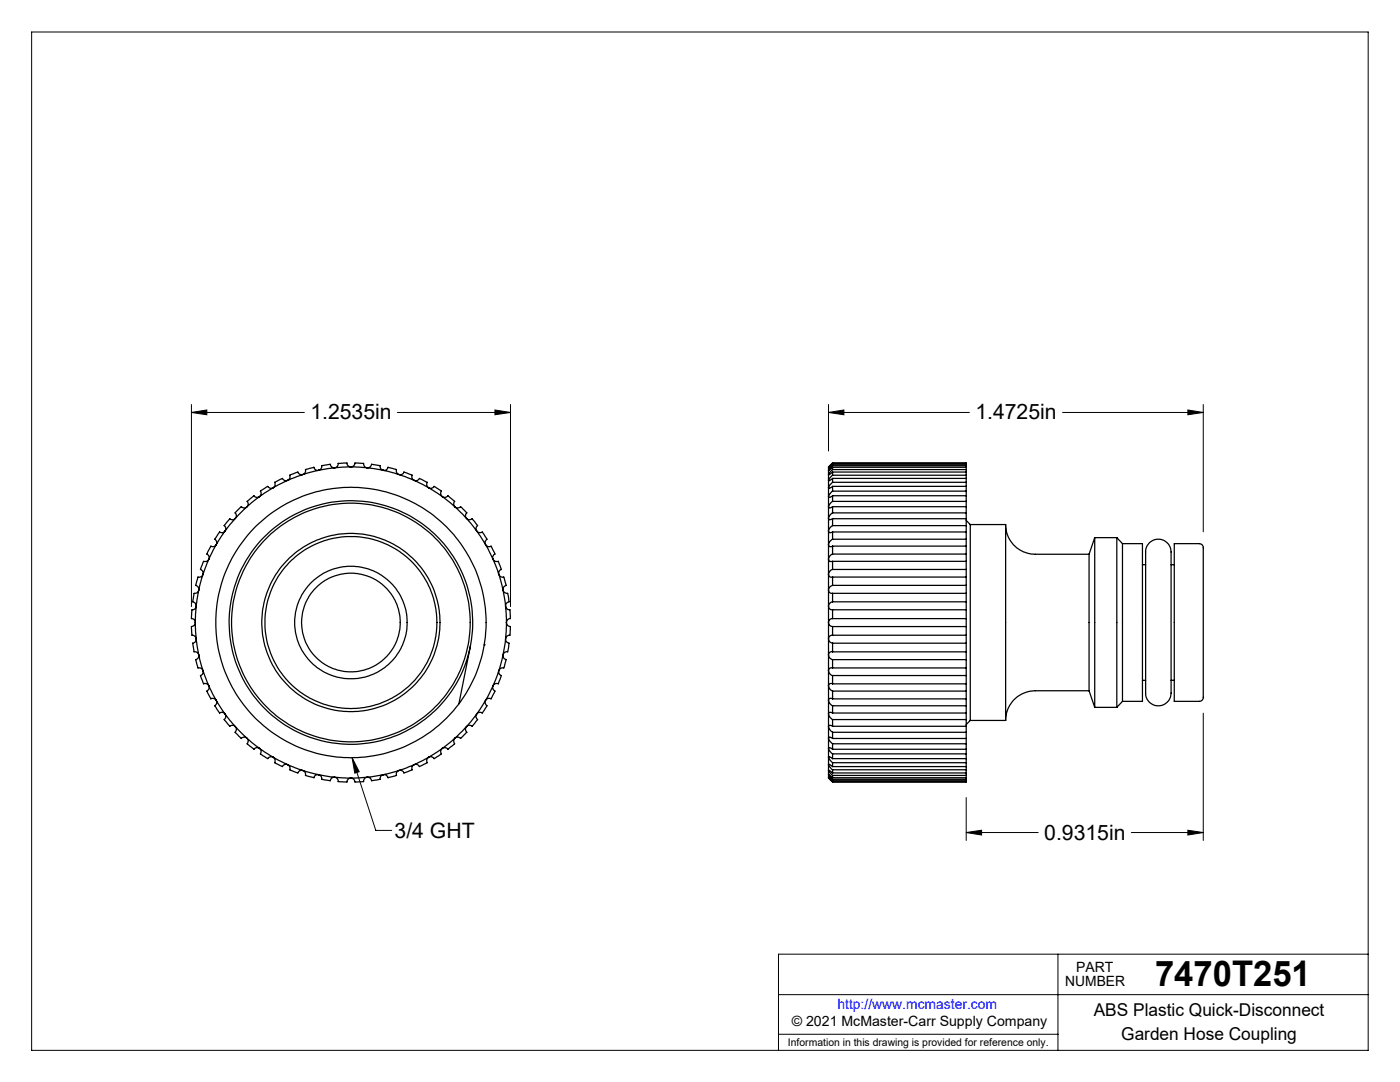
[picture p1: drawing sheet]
<svg xmlns="http://www.w3.org/2000/svg" width="279mm" height="216mm" viewBox="0 0 279 216" stroke-linecap="round" stroke-linejoin="round" font-family="sans-serif">
<g fill="none" stroke="#000" stroke-width=".2">
<path d="M6.3 6.4h266.7v203.2h-266.7zM38.2 82.3l3.1-.5v1zM38.2 80.7v40.3M38.2 82.3h22.5M79.3 82.3h22.6M98.8 81.8l3.1 .5-3.1 .5zM101.9 80.7v40.3M165.3 82.3l3.1-.5v1zM165.3 82.3h28.2M165.3 80.7v9.3M212.1 82.3h28M237.1 81.8l3 .5-3 .5z"/>
<path d="M240.1 80.7v25.4M70.3 151.2l1.4 2.8-.9 .3zM70.3 151.2l4.7 14.5h3.2M192.8 159.1v8.6M240.1 142.3v25.4M192.8 166.1l3.1-.4v.9zM192.8 166.1h14.4M225.8 166.1h14.3M237.1 165.7l3 .4-3 .5zM155.4 198.5h117.6M211.1 190.4v19.2M273 190.4h-117.6v19.2"/>
<path d="M155.4 206.4h55.7"/>
</g>
<g fill="#000">
<path d="M70.3 151.2l1.4 2.8-.9 .3z"/>
<path d="M38.2 82.3l3.1-.5v1zM98.8 81.8l3.1 .5-3.1 .5zM165.3 82.3l3.1-.5v1zM237.1 81.8l3 .5-3 .5zM237.1 165.7l3 .4-3 .5zM192.8 166.1l3.1-.4v.9z"/>
</g>
<g fill="none" stroke="#000" stroke-width=".25">
<path d="M51.8 99.1l-2.6 2M51.8 99.1l-.7 .1-.4-.3-.9 .7a.56 .56 0 0 0-.3 .9l-.3 .6M54.5 97.3l-2.7 1.8M54.5 97.3l-.3 .1-.4-.1a.5 .5 0 0 0-.9 .1l-.4 .2a.59 .59 0 0 0-.4 .9l-.3 .6M57.4 95.8l-2.9 1.5M57.4 95.8l-.5 .1-.2-.1a.49 .49 0 0 0-.5-.3 .49 .49 0 0 0-.4 .2l-.4 .3a.62 .62 0 0 0-.5 .9l-.4 .4M60.4 94.7l-3 1.1M60.4 94.7h-.4l-.3-.2a.47 .47 0 0 0-.4-.3 .47 .47 0 0 0-.5 .2l-.4 .2a.64 .64 0 0 0-.6 .8l-.4 .4M63.6 93.8l-3.2 .9M63.6 93.8h-.4l-.4-.2a.47 .47 0 0 0-.3-.3 .47 .47 0 0 0-.5 .1l-.4 .1a.55 .55 0 0 0-.7 .7l-.5 .5M66.8 93.3l-3.2 .5M66.8 93.3l-.7-.2a.48 .48 0 0 0-.3-.5 .48 .48 0 0 0-.5 .1l-.5 .1a.58 .58 0 0 0-.7 .7l-.5 .3"/>
<path d="M70 93.2l-3.2 .1M70 93.2l-.6-.4a.48 .48 0 0 0-.3-.5 .48 .48 0 0 0-.5 .1h-.4a.6 .6 0 0 0-.9 .6l-.5 .3M70 93.2l3.3 .1M70 93.2l.4-.1 .3-.3a.5 .5 0 0 1 .8-.4l1.1 .1 .1 .5 .6 .3M73.3 93.3l3.2 .5M73.3 93.3l.6-.2a.55 .55 0 0 1 .9-.4l.4 .1a.51 .51 0 0 1 .6 .1 .51 .51 0 0 1 .1 .5l.6 .4M76.5 93.8l3.1 .9M76.5 93.8l.7-.1a.55 .55 0 0 1 .9-.3l.4 .1a.54 .54 0 0 1 .6 .7l.5 .5M79.6 94.7l3.1 1.1M79.6 94.7l.7-.1a.58 .58 0 0 1 .9-.2l.4 .2a.51 .51 0 0 1 .6 .2 .51 .51 0 0 1 0 .5l.5 .5M82.7 95.8l2.8 1.5M82.7 95.8h.6a.67 .67 0 0 1 1.2 0l.8 .4-.1 .6 .3 .5"/>
<path d="M85.5 97.3l2.8 1.8M85.5 97.3l.7 .1a.57 .57 0 0 1 1 0l.4 .2a.52 .52 0 0 1 .4 .4 .52 .52 0 0 1-.1 .5l.4 .6M88.3 99.1l2.5 2M88.3 99.1l.6 .1 .5-.3 .8 .7a.53 .53 0 0 1 .4 .9l.2 .6M165.3 99.1v2M165.3 97.3v1.8M165.3 95.8v1.5M165.3 94.7v1.1M165.3 93.8v.9M165.3 93.3v.5M166.2 98.9l-.6 .3-.3-.1M166.2 98.9v1.1"/>
<path d="M166.2 98l-.6 .6-.3 .5M166.2 97l-.6 .4-.3-.1M166.2 97v1M166.2 96.2l-.6 .6-.3 .5M166.2 95.5l-.6 .4-.3-.1M166.2 95.5v.7M166.2 94.8l-.9 1M166.2 94.2l-.9 .5M166.2 94.2v.6M166.2 93.7l-.9 1M166.2 93.2l-.9 .6M166.2 93.2v.5"/>
<path d="M166.2 92.9l-.9 .9M166.2 92.6l-.9 .7M166.2 92.6v.3M166.2 92.5l-.9 .8M166.2 92.4l-.9 .8v.1M166.2 92.4v.1M166.2 92.4l26.6 .1M166.2 98.9h26.6M166.2 98h26.6M166.2 97h26.6M166.2 96.2h26.6M166.2 95.5h26.6"/>
<path d="M166.2 94.8h26.6M166.2 94.2h26.6M166.2 93.7h26.6M166.2 93.2h26.6M166.2 92.9h26.6M166.2 92.6h26.6M166.2 92.5h26.6M192.8 98.9v1.1M192.8 98v.9M192.8 97v1M192.8 96.2v.8M192.8 95.5v.7"/>
<path d="M192.8 94.8v.7M192.8 94.2v.6M192.8 93.7v.5M192.8 93.2v.5M192.8 92.9v.3M192.8 92.6v.3M192.8 92.5v.1M39.7 117.8l-.5 3.2M39.7 117.8l-.3 .4-.2 .2a.46 .46 0 0 0-.5 .1 .46 .46 0 0 0-.1 .5v.5a.55 .55 0 0 0 .3 .8l.3 .7M40.5 114.6l-.8 3.2M40.5 114.6l-.4 .5h-.6l-.3 1.1a.59 .59 0 0 0 .3 .9l.2 .7M41.7 111.6l-1.2 3"/>
<path d="M41.7 111.6l-.3 .3-.3 .1a.5 .5 0 0 0-.7 .6l-.2 .4a.58 .58 0 0 0 .2 .9l.1 .7M43.1 108.7l-1.4 2.9M43.1 108.7l-.1 .2-.5 .2a.52 .52 0 0 0-.7 .5l-.2 .4a.57 .57 0 0 0 .1 .9v.7M44.9 106l-1.8 2.7M44.9 106l-.3 .3h-.4a.47 .47 0 0 0-.5-.1 .47 .47 0 0 0-.2 .5l-.3 .4a.57 .57 0 0 0 0 .9l-.1 .7M47 103.4l-2.1 2.6M47 103.4l-.4 .3h-.4a.51 .51 0 0 0-.8 .3l-.2 .4a.56 .56 0 0 0-.2 .9l-.1 .7M49.2 101.1l-2.2 2.3M49.2 101.1l-.6 .3-.4-.3-.8 .7a.57 .57 0 0 0-.2 1l-.2 .6M90.8 101.1l2.3 2.3M90.8 101.1l.6 .3a.65 .65 0 0 1 1.1 .3l.7 .6-.3 .6 .2 .5M93.1 103.4l2 2.6"/>
<path d="M93.1 103.4l.4 .3h.3a.54 .54 0 0 1 .9 .3l.6 .9-.3 .4 .1 .7M95.1 106l1.8 2.7M95.1 106l.7 .3a.54 .54 0 0 1 .8 .4l.2 .4a.6 .6 0 0 1 0 1l.1 .6M96.9 108.7l1.5 2.9M96.9 108.7l.5 .4 .6-.1 .5 1a.67 .67 0 0 1-.1 1v.6M98.4 111.6l1.2 3M98.4 111.6l.6 .4a.5 .5 0 0 1 .7 .6l.1 .4a.62 .62 0 0 1-.2 1v.6M99.6 114.6l.8 3.2M99.6 114.6l.5 .5a.49 .49 0 0 1 .5 .2 .49 .49 0 0 1 .1 .5l.1 .4a.63 .63 0 0 1-.3 1l-.1 .6M100.4 117.8l.5 3.2M100.4 117.8l.1 .2 .4 .3a.54 .54 0 0 1 .6 .7v.5a.57 .57 0 0 1-.4 .8l-.2 .7M165.3 117.8v3.2"/>
<path d="M165.3 117.8l.2 .4 .7 .2M165.3 114.6v3.2M165.3 114.6l.3 .5h.6M165.3 111.6l.3 .4h.6M165.3 111.6v3M165.3 108.7l.3 .4 .6-.1M165.3 108.7v2.9M165.3 106l.3 .3 .6-.1M165.3 106v2.7M165.3 103.4l.3 .3 .6-.2M165.3 103.4v2.6M165.3 101.1v2.3"/>
<path d="M166.2 118.4v1.7M166.2 116.8l-.6 .4-.3 .6M166.2 115.1v1.7M166.2 113.6l-.5 .3-.4 .7M166.2 112v1.6M166.2 110.6l-.6 .4-.3 .6M166.2 109v1.6M166.2 107.6l-.7 .7-.2 .4M166.2 106.2v1.4M166.2 104.9l-.6 .5-.3 .6M166.2 103.5v1.4M166.2 102.3l-.6 .5-.3 .6"/>
<path d="M166.2 101.1l-.6 .3-.3-.3M166.2 101.1v1.2M166.2 100l-.6 .6-.3 .5M166.2 118.4h26.6M166.2 116.8h26.6M166.2 115.1h26.6M166.2 113.6h26.6M166.2 112h26.6M166.2 110.6h26.6M166.2 109h26.6M166.2 107.6h26.6M166.2 106.2h26.6"/>
<path d="M166.2 104.9h26.6M166.2 103.5h26.6M166.2 102.3h26.6M166.2 101.1h26.6M166.2 100h26.6M192.8 118.4v1.7M192.8 116.8v1.6M192.8 115.1v1.7M192.8 113.6v1.5M192.8 112v1.6M192.8 110.6v1.4M192.8 109v1.6"/>
<path d="M192.8 107.6v1.4M192.8 106.2v1.4M192.8 104.9v1.3M192.8 103.5v1.4M192.8 102.3v1.2M192.8 101.1v1.2M192.8 100v1.1M192.8 103.9l.8 .8M193.6 104.7v39.1M193.6 104.7h7.1M200.7 104.7a5.9 5.9 0 0 0 5.9 5.9h10.7M200.7 104.7v39.1"/>
<path d="M217.3 110.6v27.2M218.5 107.3v33.8M218.5 107.3h4.4M218.5 107.3l-1.2 3.3M222.9 107.3v33.8M222.9 107.3l1.1 1.2M224 108.5v31.4M224 108.5h4v31.4h-4M228 112.7h.6M229.4 108.3a2.65 2.65 0 0 1 3.1-.3 2.65 2.65 0 0 1 1.2 2.9v27.4a2.58 2.58 0 0 1-2.9 2.5 2.58 2.58 0 0 1-2.2-3.2v-27.4a2.42 2.42 0 0 1 .8-1.9zM233.7 112.7h.7M234.4 108.5h5a1.01 1.01 0 0 1 .7 1.4v29a.84 .84 0 0 1-.7 1h-5z"/>
<path d="M39 124.2l-.3 .6a.56 .56 0 0 0-.5 .9v.4a.6 .6 0 0 0 .6 .8l.4 .6M39 124.2l.2 3.3M39.2 127.5l.5 3.2M39.2 127.5l-.3 .6a.67 .67 0 0 0-.3 1.1v.2a.58 .58 0 0 0 .7 .7l.4 .6M39.2 121l-.2 3.2M39.2 121l-.4 .5-.5 .2-.1 1.1a.56 .56 0 0 0 .5 .8l.3 .6M39.7 130.7l.8 3.1M39.7 130.7l-.1 .5-.5 .4 .2 1.1a.55 .55 0 0 0 .7 .6l.5 .5M40.5 133.8l1.2 3M40.5 133.8l-.1 .7a.58 .58 0 0 0-.2 .9l.4 1.1 .6-.1 .5 .4M41.7 136.8l1.4 2.9M41.7 136.8v.7a.67 .67 0 0 0 0 1.2l.1 .2a.56 .56 0 0 0 .8 .4l.5 .4"/>
<path d="M43.1 139.7l1.8 2.8M43.1 139.7l.1 .7a.57 .57 0 0 0 0 1l.3 .3a.55 .55 0 0 0 .8 .4l.6 .4M93.9 128.9l-2.3 11.5M96.6 128.7h.1M96.9 139.7l-1.8 2.8M96.9 139.7l-.1 .4 .1 .4a.5 .5 0 0 1-.1 .9l-.2 .3a.63 .63 0 0 1-.9 .4l-.6 .4M98.4 136.8l-1.5 2.9M98.4 136.8l-.1 .5 .2 .3a.49 .49 0 0 1 .3 .4 .49 .49 0 0 1-.3 .5l-.5 1-.6-.2-.5 .4M99.6 133.8l-1.2 3M99.6 133.8l-.1 .4 .2 .3a.52 .52 0 0 1 .1 .9l-.4 1.1h-.6l-.4 .3M100.4 130.7l-.8 3.1M100.4 130.7v.5l.2 .2a.53 .53 0 0 1 .2 .9l-.1 .4a.55 .55 0 0 1-.7 .6l-.4 .5"/>
<path d="M100.9 127.5l-.5 3.2M100.9 127.5l.3 .7a.5 .5 0 0 1 .3 .8v.4a.73 .73 0 0 1-.8 .8l-.3 .5M100.9 121l.2 3.2M100.9 121l.4 .6a.48 .48 0 0 1 .5 .2 .48 .48 0 0 1 0 .5v.5a.52 .52 0 0 1 .1 .5 .52 .52 0 0 1-.5 .3l-.3 .6M101.1 124.2l-.2 3.3M101.1 124.2l.1 .4 .2 .3a.5 .5 0 0 1 .4 .8v.4a.6 .6 0 0 1-.6 .8l-.3 .6M165.3 124.2l.2 .4 .2 .3 .5 .1M165.3 121v3.2M165.3 121l.2 .4 .3 .2 .4 .1M165.3 124.2v3.3M165.3 127.5l.2 .5 .7 .3M165.3 127.5v3.2"/>
<path d="M165.3 130.7l.3 .6 .6 .3M165.3 130.7v3.1M165.3 133.8l.3 .7 .6 .3M165.3 133.8v3M165.3 136.8l.2 .5 .7 .6M165.3 136.8v2.9M165.3 139.7l.2 .5 .7 .6M165.3 139.7v2.8M166.2 123.4l-.5 .2-.4 .6M166.2 121.7v1.7M166.2 125v1.8M166.2 126.8l-.6 .1-.3 .6"/>
<path d="M166.2 120.1l-.6 .2-.3 .7M166.2 128.3v1.8M166.2 130.1h-.6l-.3 .6M166.2 131.6v1.7M166.2 133.3h-.6l-.3 .5M166.2 134.8v1.7M166.2 136.5l-.5-.1-.3 .2-.1 .2M166.2 137.9v1.6M166.2 139.5l-.6-.2-.3 .4M166.2 123.4h26.6M166.2 125h26.6M166.2 121.7h26.6"/>
<path d="M166.2 126.8h26.6M166.2 128.3h26.6M166.2 120.1h26.6M166.2 130.1h26.6M166.2 131.6h26.6M166.2 133.3h26.6M166.2 134.8h26.6M166.2 136.5h26.6M166.2 137.9h26.6M166.2 139.5h26.6M192.8 123.4v1.6M192.8 121.7v1.7"/>
<path d="M192.8 125v1.8M192.8 126.8v1.5M192.8 120.1v1.6M192.8 128.3v1.8M192.8 130.1v1.5M192.8 131.6v1.7M192.8 133.3v1.5M192.8 134.8v1.7M192.8 136.5v1.4M192.8 137.9v1.6M192.8 139.5v1.3M217.3 137.8h-10.7a6 6 0 0 0-5.9 6"/>
<path d="M217.3 137.8l1.2 3.3M224 139.9l-1.1 1.2M228 135.7h.6M233.7 135.7h.7M44.9 142.5l2.1 2.5M44.9 142.5l.1 .6a.56 .56 0 0 0 .2 1l.2 .3a.6 .6 0 0 0 1 .3l.6 .3M47 145l2.2 2.3M47 145l.2 .6a.57 .57 0 0 0 .2 1l.8 .8 .5-.3 .5 .2M49.2 147.3l2.6 2M49.2 147.3l.3 .3v.4a.54 .54 0 0 0 .3 .8l.4 .3a.56 .56 0 0 0 .9 .1l.7 .1M51.8 149.3l2.7 1.8M51.8 149.3l.3 .5-.1 .6 .9 .6a.55 .55 0 0 0 .9 .1h.7"/>
<path d="M54.5 151.1l2.9 1.5M54.5 151.1l.3 .3 .1 .4a.5 .5 0 0 0 .5 .7l.4 .2a.57 .57 0 0 0 .9-.1h.7M57.4 152.6l3 1.1M57.4 152.6l.5 .5a.57 .57 0 0 0 .5 .7l.4 .2a.56 .56 0 0 0 1-.2l.6-.1M60.4 153.7l3.2 .9M60.4 153.7l.4 .3 .2 .3a.47 .47 0 0 0 .1 .5 .47 .47 0 0 0 .5 .1l.4 .1a.57 .57 0 0 0 .9-.3l.7-.1M63.6 154.6l3.2 .5M63.6 154.6l.5 .3 .1 .6 1.1 .2a.55 .55 0 0 0 .8-.4l.7-.2M66.8 155.1l3.2 .2M66.8 155.1l.5 .3 .2 .6h1.1a.59 .59 0 0 0 .8-.5l.6-.2M73.3 155.1l-3.3 .2M73.3 155.1l-.6 .3a.56 .56 0 0 1-.8 .6h-.4a.52 .52 0 0 1-.6 .1 .52 .52 0 0 1-.2-.5l-.7-.3"/>
<path d="M76.5 154.6l-3.2 .5M76.5 154.6l-.5 .4a.61 .61 0 0 1-.8 .6l-1 .2-.4-.6-.5-.1M79.6 153.7l-3.1 .9M79.6 153.7l-.5 .5a.55 .55 0 0 1-.6 .7l-.4 .1a.56 .56 0 0 1-.9-.2l-.3-.2h-.4M82.7 152.6l-3.1 1.1M82.7 152.6l-.5 .5a.55 .55 0 0 1-.6 .7l-.4 .2a.52 .52 0 0 1-.5 .2 .52 .52 0 0 1-.4-.4l-.7-.1M85.5 151.1l-2.8 1.5M85.5 151.1l-.3 .6 .1 .5-.4 .2-1.2 .6-.5-.5-.5 .1M88.3 149.3l-2.8 1.8M88.3 149.3l-.4 .6a.55 .55 0 0 1-.3 .9l-.4 .2a.51 .51 0 0 1-.5 .3 .51 .51 0 0 1-.4-.2h-.8M90.8 147.3l-2.5 2M90.8 147.3l-.2 .3v.4a.61 .61 0 0 1-.5 .9l-.2 .2a.52 .52 0 0 1-.9 .1l-.7 .1"/>
<path d="M93.1 145l-2.3 2.3M93.1 145l-.2 .6 .3 .5-.8 .8a.54 .54 0 0 1-.9 .2l-.7 .2M95.1 142.5l-2 2.5M95.1 142.5l-.1 .7a.49 .49 0 0 1 .3 .5 .49 .49 0 0 1-.4 .4l-.2 .3a.59 .59 0 0 1-1 .3l-.6 .3M165.3 142.5l.2 .4 .7 .7M165.3 142.5v2.5M165.3 145l.2 .5 .7 .6M165.3 147.3l.3-.2 .6 .3M165.3 145v2.3M165.3 147.3l.3 .6 .6 .5M165.3 149.3l.3-.1 .6 .3M165.3 147.3v2"/>
<path d="M165.3 149.3l.3 .6 .6 .5M165.3 151.1l.3-.1 .6 .4M165.3 149.3v1.8M165.3 151.1l.3 .6 .6 .5M165.3 152.6l.2-.1 .7 .5M165.3 151.1v1.5M165.3 152.6l.9 1M165.3 153.7l.9 .5M165.3 152.6v1.1M165.3 153.7l.9 1M165.3 154.6l.9 .6M165.3 153.7v.9"/>
<path d="M165.3 154.6l.9 .9M165.3 155.1l.9 .7M165.3 154.6v.5M165.3 155.1l.9 .9M165.3 155.1v.2l.9 .7M166.2 140.8v1.5M166.2 142.3l-.6-.2-.3 .4M166.2 143.6v1.3M166.2 144.9l-.6-.2-.3 .3M166.2 146.1v1.3M166.2 148.4v1.1M166.2 150.4v1"/>
<path d="M166.2 152.2v.8M166.2 153.6v.6M166.2 154.7v.5M166.2 155.5v.3M166.2 156h.1M166.2 140.8h26.6M166.2 142.3h26.6M166.2 143.6h26.6M166.2 144.9h26.6M166.2 146.1h26.6M166.2 147.4h26.6M166.2 148.4h26.6"/>
<path d="M166.2 149.5h26.6M166.2 150.4h26.6M166.2 151.4h26.6M166.2 152.2h26.6M166.2 153h26.6M166.2 153.6h26.6M166.2 154.2h26.6M166.2 154.7h26.6M166.2 155.2h26.6M166.2 155.5h26.6M166.2 155.8h26.6M166.2 156h26.6"/>
<path d="M192.8 140.8v1.5M192.8 142.3v1.3M192.8 143.6v1.3M192.8 144.9v1.2M192.8 146.1v1.3M192.8 147.4v1M192.8 148.4v1.1M192.8 149.5v.9M192.8 150.4v1M192.8 151.4v.8M192.8 152.2v.8M192.8 153v.6"/>
<path d="M192.8 153.6v.6M192.8 154.2v.5M192.8 154.7v.5M192.8 155.2v.3M192.8 155.5v.3M192.8 155.8v.2M192.8 156h-26.6M193.6 143.8l-.8 .8M193.6 143.8h7.1M218.5 141.1h4.4"/>
<circle cx="70" cy="124.2" r="11.2"/>
<circle cx="70" cy="124.2" r="9.8"/>
<circle cx="70" cy="124.2" r="17.8"/>
<circle cx="70" cy="124.2" r="23.8"/>
<circle cx="70" cy="124.2" r="24.3"/>
<circle cx="70" cy="124.2" r="27"/>
<circle cx="70" cy="124.2" r="17.2"/>
</g>
<text font-size="7.1" x="230.5" y="196.8">7470T251</text>
<g font-size="4.2">
<text x="61.9" y="83.7">1.2535in</text>
<text x="194.7" y="83.7">1.4725in</text>
<text x="78.7" y="167.2">3/4 GHT</text>
<text x="208.4" y="167.5">0.9315in</text>
</g>
<g font-size="3.5">
<text x="218.3" y="202.8">ABS Plastic Quick-Disconnect</text>
<text x="223.8" y="207.5">Garden Hose Coupling</text>
</g>
<g font-size="2.8">
<text x="212.6" y="196.8">NUMBER</text>
<text x="214.8" y="194">PART</text>
<text x="158" y="204.8">© 2021 McMaster-Carr Supply Company</text>
</g>
<text font-size="2.8" fill="#00f" x="167.1" y="201.4">http://www.mcmaster.com</text>
<text font-size="2.1" x="157.3" y="208.6">Information in this drawing is provided for reference only.</text>
</svg>
